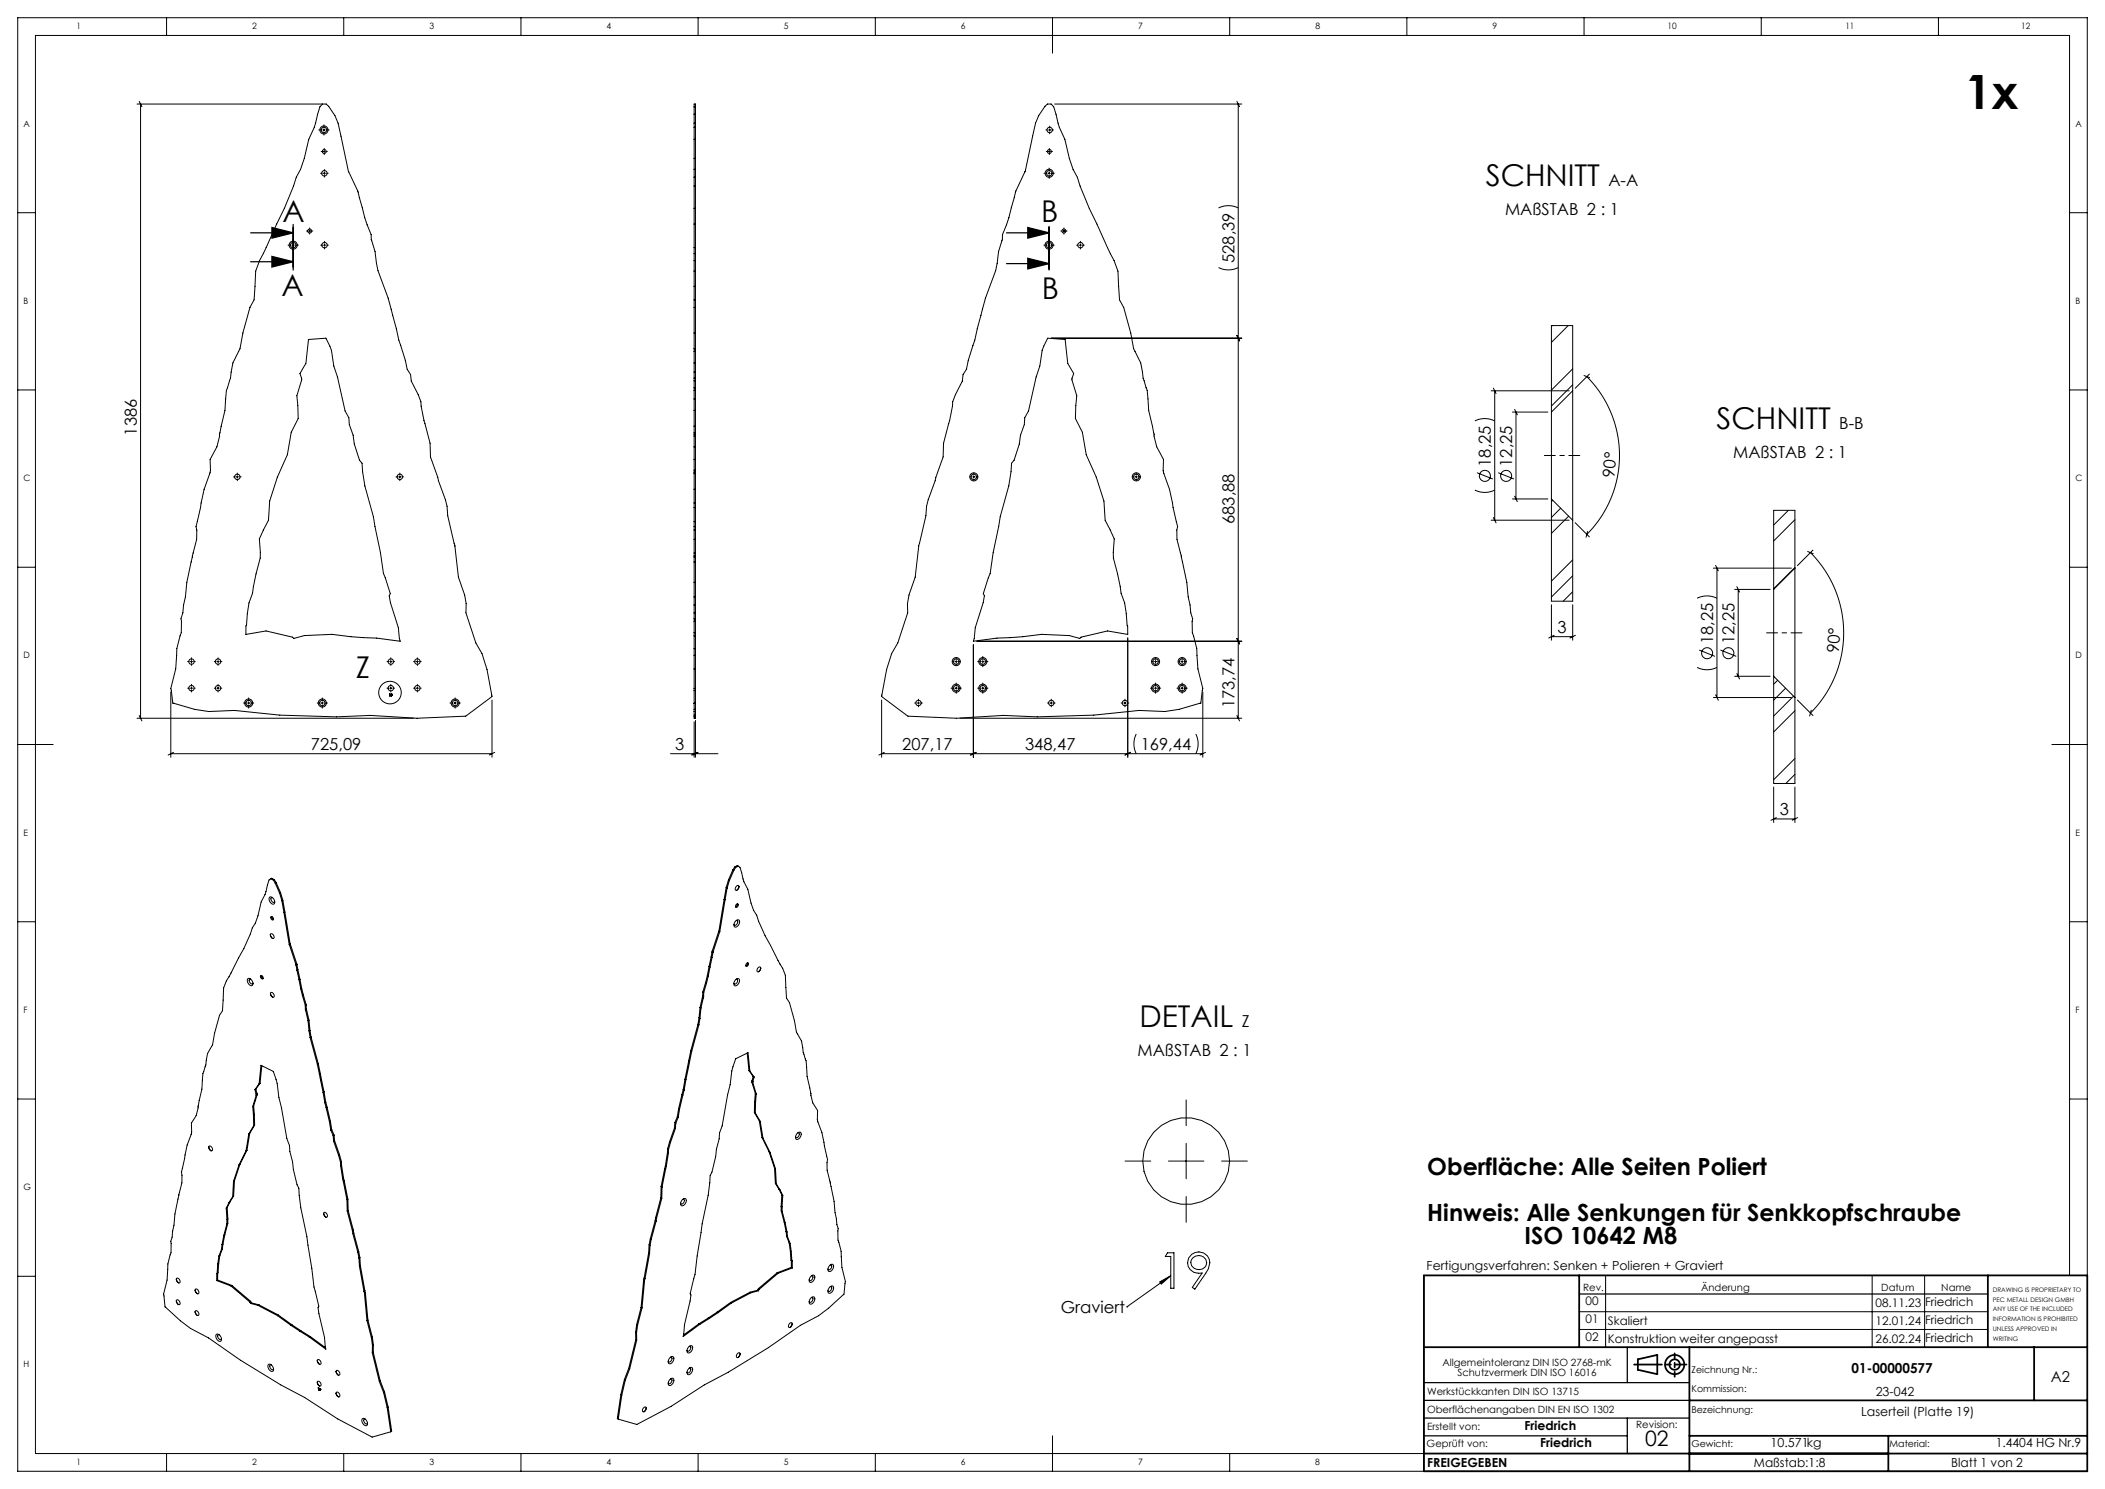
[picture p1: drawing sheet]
<svg xmlns="http://www.w3.org/2000/svg" width="594mm" height="420mm" viewBox="0 0 594 420" stroke-linecap="round" stroke-linejoin="round" font-family="sans-serif">
<g fill="none" stroke="#000" stroke-width=".28">
<path d="M47 5v5M97 5v5M147 5v5M197 5v5M247 5v5M297 5v10M347 5v5M397 5v5M447 5v5M497 5v5M547 5v5M38.7 29.3h53.3a14.2 14.2 0 0 1 4.2 9.1l2.2 10.1a31.3 31.3 0 0 1 3.8 10.1l.7 2.8 1.8 4.8 .1 1.4 1 3.3 .9 5.4a117.5 117.5 0 0 1 5.8 19.6l1.9 5.7 .5 2.6 1 1.5 .1 1.8 2 3.8 .8 2a59.8 59.8 0 0 0 2.6 11.7l.1 3.9 4.2 12 .5 1.9 .1 2.7a69.9 69.9 0 0 1 3.1 17.3l1.7 5 .4 2.5v2.6l2.8 8.5 1.7 3 1.4 4.4 1.4 7.7-7.4 5.5-13.7 .6-13.2-.8-9.6 .4-16-.5-12.7-1.3a35.7 35.7 0 0 1-17.4-2l-.6-4.2 1.4-5.5 .3-5.7 1.3-4.5-.1-4 .5-1.6 1.1-8.6 1.6-7.5a14 14 0 0 0 1-8.3l1.3-5.3a35.8 35.8 0 0 1 2.7-10v-3.6a14.2 14.2 0 0 0 2.8-7.5l1.4-6.3 .4-5.7 1.1-3.4a14.3 14.3 0 0 1 2.7-8.3l.8-4.5 2-7.2 1.2-2.1 .4-8.1 1.1-3 7-14.7 2.6-6.3 .8-2.5 1.2-2.2 1.1-3.1 1.2-5.4 1.6-3.4 1.6-5.8 .7-.8"/>
<path d="M39.3 28.6l.7 1.5M39.7 29.3v173.3M90 36.7h.8M91.1 36.7h.6M91.4 35.2v.8M91.4 36.3v.7M91.4 37.3v.8M92 36.7h.9M195.9 29.3h.4v173.3h-.4zM195.9 39.3h.4M195.9 35.9h.4M195.9 34.7h.4"/>
<path d="M195.9 32.2h.4M195.9 30.1h.4M294.9 30l.7-.7h1l.7 .8 1.6 5.8 1.6 3.4 1.3 5.4 1 3.1 1.2 2.2 .8 2.5 2.6 6.3 7 14.7 1.1 3 .4 8.1 1.2 2.1 2 7.2 .8 4.5a14.3 14.3 0 0 1 2.7 8.3l1.1 3.4 .4 5.7a30.7 30.7 0 0 1 1.5 7.2l.8 3 1.9 3.6v3.6a35.8 35.8 0 0 1 2.7 10l1.3 5.3a14 14 0 0 0 1 8.3l1.6 7.5 1.1 8.6 .5 1.6v4l1.2 4.5 .3 5.7 1.4 5.5-.5 4.2a35.7 35.7 0 0 1-17.4 2l-12.8 1.3-16 .5-9.6-.4-13.2 .8-13.7-.6-7.4-5.5 1.4-7.7 1.4-4.4 1.7-3 2.8-8.5v-2.6l.4-2.5 1.8-5a69.9 69.9 0 0 1 3-17.3l.2-2.7 .4-1.9 4.2-12 .2-3.9a59.8 59.8 0 0 0 2.5-11.7l.8-2 2-3.8 .2-1.8 .9-1.5 .5-2.6 1.9-5.7 .7-3.2a123.8 123.8 0 0 1 5.2-16.4l.8-5.4 1.1-3.3v-1.4a55.3 55.3 0 0 0 3.3-10.5l.5-1.8 2.6-5.5 2.9-13.7 .9-2.1zM295.1 36.7h.5M295.9 36.7h.6M296.2 35.6v.4M296.2 36.3v.7M296.2 37.3v.4M296.8 36.7h.5M297.6 29.3h52.8M349 28.6l.8 1.5M349.4 29.3v173.3"/>
<path d="M5 60h5M90.5 48.9h.4M90.6 42.7h.3M91.2 42.7h.6M91.2 48.9h.7M91.5 41.9v.2M91.5 42.4v.6M91.5 43.4v.2M91.5 47.8v.4M91.5 48.6v.6M91.5 49.5v.5M92.1 42.7h.3"/>
<path d="M92.2 48.9h.4M195.9 58.8h.4M195.9 52.5h.4M195.9 50h.4M195.9 47.8h.4M195.9 44.7h.4M294.6 48.9h.8M295.2 42.7h.3M295.8 48.9h.6M295.8 42.7h.6M296.1 47.4v.8M296.1 48.6v.6"/>
<path d="M296.1 49.5v.8M296.1 41.9v.2M296.1 42.4v.6M296.1 43.4v.2M296.7 48.9h.8M296.7 42.7h.3M343.9 58.7a6.2 6.2 0 0 1 5.5 0M584 60h5M81.3 69.1h.8M82.4 69.1h.6M82.7 67.7v.8M82.7 68.8v.7"/>
<path d="M82.7 69.8v.8M83.4 69.1h.8M86.5 65.2h.3M87.1 65.2h.6M87.4 64.3v.2M87.4 64.9v.6M87.4 65.8v.2M88 65.2h.3M90.5 69.1h.5M91.3 69.1h.6M91.6 68.1v.4M91.6 68.8v.7"/>
<path d="M91.6 69.8v.4M92.2 69.1h.5M195.9 76.5h.4M195.9 73.5h.4M195.9 71.5h.4M195.9 69.8h.4M195.9 63.2h.4M294.6 69.1h.8M295.7 69.1h.6M296 67.7v.8M296 68.8v.7M296 69.8v.8"/>
<path d="M296.7 69.1h.8M299.3 65.2h.3M299.9 65.2h.6M300.2 64.3v.2M300.2 64.9v.6M300.2 65.8v.2M300.8 65.2h.3M303.8 69.1h.5M304.6 69.1h.6M304.9 68.1v.4M304.9 68.8v.7M304.9 69.8v.4"/>
<path d="M305.5 69.1h.5M343.9 75.5a6.2 6.2 0 0 0 5.5 0M87 95.8l5-.4 1.5 3.4 .7 4.4 1 3.1 2.2 9.6 1 1.9 .2 2 1 3 .4 2.5 1.4 4.5 .8 .9 .1 2.4 .7 4 2.4 8.7 2 10 .8 6 1.9 5.6-.3 .7 .4 1.9 2.2 7.1 .5 3.8-6.6-.9-7.3-.4-5.3-.7-7.8 .4-3 .8-.4-.4-7.4-1.7-5.7 1v-2.5l.9-6.4 1-2.8 1-5.4 1.1-4.5-.2-5.4 2.6-5.2 .3-5.5 2.2-6.7 2.8-6.3 1.1-6.4 1.9-3.8-.3-6.5 1.3-4.5-.5-1.7 1.7-2.9zM195.9 99.1h.4M195.9 98.4h.4M195.9 93.9h.4M195.9 86.7h.4M195.9 84.6h.4M195.9 80.8h.4M295.6 95.4l5 .4 .7 6.7 1.7 2.9-.5 1.7 1.3 4.5-.3 6.5 1.9 3.8 1.1 6.4 2.8 6.3 2.2 6.7 .4 5.5 2.5 5.2-.2 5.4 1.2 4.5 .9 5.4 1.1 2.8 .8 6.4v2.5l-5.7-1-7.4 1.7-.4 .4-3-.8-7.8-.4-5.3 .7-7.3 .4-6.6 .9 .5-3.8 2.2-7.1 .4-1.9-.3-.7 1.9-5.6 .9-6 1.9-10 2.5-8.7 .6-4 .1-2.4 .8-.9 1.4-4.5 .4-2.5 1-3 .2-2 1-1.9 2.2-9.6 1-3.1 .7-4.4zM296.6 95.4h53.8M349 94.6l.8 1.6"/>
<path d="M438 91.8l-.2 .3M442.5 91.8l-4.7 4.8M5 110h5M195.9 115.8h.4M195.9 112.5h.4M195.9 110.1h.4M195.9 109.4h.4M195.9 107.4h.4M195.9 106.7h.4M195.9 105h.4M195.9 102.4h.4M416.2 118.7a6.3 6.3 0 0 1 5.6 0"/>
<path d="M420.8 110.2h22M421.4 109.5l.8 1.5M421.8 110.2v36.5M426.8 116.2h10M427.4 115.5l.8 1.5M427.8 116.2v24.5M437.8 116.2v24.5M443.8 104l-6 6M443.8 108.5l-6 6M443.8 110.2v-18.4h-6v24.4M443.8 110.2v36.5M443.8 110.2l-6 6"/>
<path d="M447 105.9l1.6 .7M447.8 106.2a31.5 31.5 0 0 1 0 44.5M448.5 105.5l-4 4M584 110h5M65.9 134.5h.4M66.7 134.5h.6M67 133.4v.5M67 134.2v.6M67 135.1v.5M67.6 134.5h.4M111.7 134.5h.5M112.5 134.5h.6"/>
<path d="M112.8 133.4v.5M112.8 134.2v.6M112.8 135.1v.5M113.5 134.5h.4M195.9 138h.4M195.9 133.6h.4M195.9 133.2h.4M195.9 129.6h.4M195.9 132.6h.4M195.9 126h.4M195.9 123h.4M195.9 122.1h.4"/>
<path d="M195.9 122.5h.4M195.9 120.2h.4M273.7 134.5h.5M274.5 134.5h.6M274.8 133.4v.5M274.8 134.2v.6M274.8 135.1v.5M275.4 134.5h.5M319.6 134.5h.4M320.3 134.5h.7M320.6 133.4v.5M320.6 134.2v.6"/>
<path d="M320.6 135.1v.5M321.3 134.5h.4M416.2 138.2a6.3 6.3 0 0 0 5.6 0M416.8 133.3l4.4 1.8M422.8 133.3l4.4 1.8M427.4 140l.8 1.5M5 160h5M195.9 158.5h.4M195.9 157.1h.4M195.9 156.8h.4M195.9 156h.4M195.9 152.1h.4"/>
<path d="M195.9 147.1h.4M195.9 148.5h.4M195.9 149.5h.4M195.9 143.2h.4M195.9 141.9h.4M420.8 146.7h22M421.4 146l.8 1.5M426.8 140.7h10M437.8 140.7v28.9h6v-22.9M437.8 140.7l6 6M438.2 141.1l-.4 .4M440.4 143.3l-2.6 2.7"/>
<path d="M442.6 145.6l-4.8 4.9M443.8 157.9l-6 6M444.5 147.4l4 4M448 149.9l-.4 1.7M484.1 159.5l.8 1.5M504.7 143.9l-4.2 4.2M506.5 146.6l-6 6M510.1 155.6l1.6 .6M510.9 155.9a32 32 0 0 1 0 45.2M511.6 155.2l-4.4 4.3M584 160h5M195.9 179.4h.4"/>
<path d="M195.9 178.5h.4M195.9 174.5h.4M195.9 175.3h.4M195.9 172.9h.4M195.9 170.7h.4M195.9 168.4h.4M195.9 164.3h.4M318.2 180v33.6M437.8 170.6v10M437.8 179.6h6M438.5 179.2l-1.5 .8M443.8 162.4l-6 6"/>
<path d="M443.8 166.9l-2.7 2.7M443.8 170.6v10M444.5 179.2l-1.5 .8M478.9 168.8a6.3 6.3 0 0 1 5.6 0M483.5 160.3h22M484.5 160.3v36.5M489.5 166.3h10M490.1 165.5l.8 1.5M490.5 166.3v24.5M500.5 166.3v24.5M506.5 160.1l-6 6M506.5 160.3v-16.4h-6v22.4"/>
<path d="M506.5 160.3v36.5M506.5 160.3l-6 6M48.2 195.2v18.4M53 186.6h.4M53 194.1h.4M53.7 186.6h.6M53.7 194.1h.6M54 185.5v.5M54 186.3v.6M54 187.2v.5M54 193v.5M54 193.8v.6"/>
<path d="M54 194.7v.5M54.7 186.6h.4M54.7 194.1h.4M60.5 186.6h.4M60.5 194.1h.4M61.2 186.6h.6M61.2 194.1h.6M61.5 185.5v.5M61.5 186.3v.6M61.5 187.2v.5M61.5 193v.5M61.5 193.8v.6"/>
<path d="M61.5 194.7v.5M62.2 186.6h.4M62.2 194.1h.4M68.7 198.3h.8M69.9 198.3h.6M70.2 196.8v.9M70.2 198v.6M70.2 198.9v.9M70.8 198.3h.8M89.5 198.3h.8M90.6 198.3h.7M91 196.8v.9"/>
<path d="M91 198v.6M91 198.9v.9M91.6 198.3h.8M109.2 186.6h.5M109.2 194.1h.5M110 195.7l.1 .7zM110 186.6h.6M110 194.1h.6M110.3 185.5v.5M110.3 186.3v.6M110.3 187.2v.5M110.3 193v.5"/>
<path d="M110.3 193.8v.6M110.3 194.7v.5M110.3 195.9l.1-.2 .3 .1-.3 .5M110.3 195.9l.3 .2M110.9 186.6h.5M110.9 194.1h.5M116.7 186.6h.5M116.7 194.1h.5M117.5 186.6h.6M117.5 194.1h.6M117.8 185.5v.5M117.8 186.3v.6"/>
<path d="M117.8 187.2v.5M117.8 193v.5M117.8 193.8v.6M117.8 194.7v.5M118.4 186.6h.5M118.4 194.1h.5M127 198.3h.8M128.1 198.3h.6M128.4 196.8v.9M128.4 198v.6M128.4 198.9v.9M129.1 198.3h.8"/>
<path d="M138.8 197.5v16.1M195.9 194.2h.4M195.9 194.8h.4M195.9 188.7h.4M195.9 198.4h.4M195.9 184.9h.4M195.9 183h.4M248.8 197.5v16.1M258.1 198.3h.5M258.9 198.3h.6M259.2 197.2v.5M259.2 198v.6"/>
<path d="M259.2 198.9v.5M259.8 198.3h.5M268.4 194.1h.8M268.8 186.6h.4M269.5 186.6h.6M269.5 194.1h.6M269.8 185.5v.5M269.8 186.3v.6M269.8 187.2v.5M269.8 192.7v.8M269.8 193.8v.6M269.8 194.7v.9"/>
<path d="M270.5 186.6h.4M270.5 194.1h.8M274.7 181.9v31.7M275.7 180.9h74.7M275.9 186.6h.8M275.9 194.1h.8M277 186.6h.6M277 194.1h.6M277.3 185.2v.8M277.3 186.3v.6M277.3 187.2v.9M277.3 192.7v.8"/>
<path d="M277.3 193.8v.6M277.3 194.7v.9M278 186.6h.8M278 194.1h.8M295.6 198.3h.4M296.3 198.3h.7M296.7 197.2v.5M296.7 198v.6M296.7 198.9v.5M297.3 198.3h.4M316.4 198.3h.4M317.1 198.3h.7"/>
<path d="M317.4 197.2v.5M317.4 198v.6M317.4 198.9v.5M318.1 198.3h.4M324.6 194.1h.9M325 186.6h.5M325.8 186.6h.6M325.8 194.1h.6M326.1 185.5v.5M326.1 186.3v.6M326.1 187.2v.5M326.1 192.7v.8"/>
<path d="M326.1 193.8v.6M326.1 194.7v.9M326.7 186.6h.5M326.7 194.1h.8M332.1 194.1h.9M332.5 186.6h.5M333.3 186.6h.6M333.3 194.1h.6M333.6 185.5v.5M333.6 186.3v.6M333.6 187.2v.5M333.6 192.7v.8"/>
<path d="M333.6 193.8v.6M333.6 194.7v.9M334.2 186.6h.5M334.2 194.1h.8M339.4 195.2v18.4M349 180.1l.8 1.5M478.9 188.3a6.3 6.3 0 0 0 5.6 0M479.5 183.4l4.4 1.7M483.5 196.8h22M484.1 196l.8 1.5M485.5 183.4l4.4 1.7M489.5 190.8h10"/>
<path d="M490.1 190l.8 1.5M500.5 190.8v30.2h6v-24.2M500.5 190.8l6 6M501.6 191.9l-1.1 1.1M503.9 194.1l-3.4 3.4M506.1 196.4l-5.6 5.6M507.2 197.5l4.4 4.3M5 210h10M38.7 202.6h78M39.3 201.8l.7 1.6M48.2 212.6h90.6M49 212.2l-1.6 .8"/>
<path d="M139.6 212.2l-1.5 .8M189.2 212.6h13.4M195.9 200.1h.4M195.9 200.7h.4M195.9 201.7h.4M195.9 202.2h.4M195.9 203.6v10M196.3 203.2v10.4M196.6 212.2l-1.5 .8M197 212.2l-1.5 .8M249.5 212.2l-1.5 .8M270.9 202.6h79.5"/>
<path d="M275.4 212.2l-1.5 .8M319 212.2l-1.5 .8M320.6 207a6.2 6.2 0 0 0 0 5.6M337.4 207a6.2 6.2 0 0 1 0 5.6M339.4 212.6h-90.6M340.2 212.2l-1.5 .8M349 201.8l.8 1.6M506.5 213.9l-6 6M506.5 218.4l-2.6 2.6M506.5 200.5l-6 6M511.1 200.3l-.4 1.7M579 210h10"/>
<path d="M500.5 222v10M500.5 231h6M501.3 230.6l-1.6 .8M506.5 222v10M507.3 230.6l-1.6 .8M5 260h5M76.1 253.1a1.19 1.19 0 0 1 1.2 .6 1.19 1.19 0 0 1-.1 1.3 1.45 1.45 0 0 1-1.1-1.9zM76.4 247.9l-.5 .3-1.1 4.1-1.1 2.1-.9 3.9-.7 2.1-.9 1.3-.5 1.7-1.9 4.1-3.6 6.9a11.1 11.1 0 0 0-2.2 7.7l-.2 3-.8 1.3-1.5 5-.5 3.3a8.1 8.1 0 0 0-1.9 5.7l-.8 2.4a30.1 30.1 0 0 1-1.4 9.3l-.5 2.6-1.4 2.1a9.1 9.1 0 0 1-1.2 6.2l-1.6 7.6a12 12 0 0 1-.7 6.6l-1.1 5.2-.3 3.2-.5 3.4-.4 1.1 .1 3.3-.9 3.1-.3 4.6-.9 3.9 .4 3.6a40.5 40.5 0 0 0 12.3 8.8l9 6.3 11.3 6.9 6.8 3.6 9.3 6 9.7 5.2 5.3-1.5M76.4 247.9l.8 .4M76.4 247.9l.3-.2 .7 .4M76.4 258.6a.5 .5 0 0 1 .7 .2 .5 .5 0 0 1-.3 .7l-.4-.4zM76.7 258.5l.1 .6 .4 .3"/>
<path d="M76.9 253.2a.72 .72 0 0 0-.4 .9 .72 .72 0 0 0 .8 .5l.2-.3M77.2 248.3l.5 .8M77.4 248.1l-.2 .2M77.4 248.1l.5 .9M77.7 249.1l1.2 2.9M77.9 249l-.2 .1M77.9 249l1.3 2.8M78.9 252l.6 2.1M79.2 251.8l-.3 .2M79.2 251.8l.6 2.1M79.5 254.1l.6 3.3M79.8 253.9l-.3 .2"/>
<path d="M79.8 253.9l.6 3.3M80.1 257.4l1.5 9M80.4 257.2l-.3 .2M80.4 257.2l1.5 9.1M204.3 253.7l.3 .1M204.3 253.7l-1.4 9M204.6 253.8l-1.5 9M204.9 250.4l.3 .1M204.9 250.4l-.6 3.3M205.2 250.5l-.6 3.3M205.6 248.2l.2 .2M205.6 248.2l-.7 2.2"/>
<path d="M205.8 248.4l-.6 2.1M206.8 245.4l.3 .1M206.8 245.4l-1.2 2.8M207.1 245.5l-1.3 2.9M207.3 244.6l.3 .1M207.3 244.6l-.5 .8M207.6 244.7l-.5 .8M207.6 259.8a.66 .66 0 0 1 1-.2 .66 .66 0 0 1 0 1 .89 .89 0 0 1-1.4 .7v-.7zM207.8 259.6a.72 .72 0 0 1 .3 .9 .72 .72 0 0 1-.8 .5l-.2-.2M207.8 255.1a.36 .36 0 0 1 .6 0 .36 .36 0 0 1-.2 .5 .38 .38 0 0 1-.6 .3 .38 .38 0 0 1 .1-.7zM207.8 250a.46 .46 0 0 1 .7-.1 .46 .46 0 0 1-.1 .7 .51 .51 0 0 1-.7 .5 .51 .51 0 0 1-.1-.8zM208.1 254.9l-.2 .6-.3 .3"/>
<path d="M208.3 244.3l-.7 .4M208.3 244.3l.5 .4 1.1 4 1.1 2.2 .9 3.8 .8 2.1 .8 1.4 .6 1.7 1.8 4 3.6 7a11.1 11.1 0 0 1 2.3 7.6l.1 3 .9 1.3 1.4 5.1 .6 3.3a8.1 8.1 0 0 1 1.8 5.7l.9 2.3a30.1 30.1 0 0 0 1.4 9.3l.5 2.6 1.3 2.1a9.1 9.1 0 0 0 1.2 6.2l1.6 7.7a12 12 0 0 0 .8 6.6l1.1 5.2 .2 3.1 .6 3.4 .3 1.2v3.2l.9 3.2 .2 4.5 1 3.9-.4 3.7a40.5 40.5 0 0 1-12.3 8.7l-9.1 6.3-11.3 7-6.8 3.5-9.3 6.1-9.7 5.1-5.2-1.5M208.3 244.3l-.3-.1-.7 .4M208.5 250l-.6 1.1M584 260h5M69.9 276.1a1.19 1.19 0 0 1 1.3 .6 1.19 1.19 0 0 1-.2 1.3 1.45 1.45 0 0 1-1.1-1.9zM70.7 276.2a.72 .72 0 0 0-.4 .8 .72 .72 0 0 0 .9 .5l.2-.2M73.5 275.2a.5 .5 0 0 1 .7 .3 .5 .5 0 0 1-.3 .6l-.4-.4zM73.8 275.1l.1 .6 .4 .3M76.3 263.6l.6 1.1M76.4 263.4a.77 .77 0 0 1 .8 .4 .77 .77 0 0 1-.2 .9l-.4-.2a.86 .86 0 0 1-.2-1.1zM76.4 280a.77 .77 0 0 1 .8 .4 .77 .77 0 0 1-.2 .9l-.3-.2a.86 .86 0 0 1-.3-1.1z"/>
<path d="M81.6 266.4l.1 .1M81.7 266.5l1.8 5.5M81.9 266.3l-.3 .1M81.9 266.3v.1M81.9 266.4l-.2 .1M81.9 266.4l1.8 5.4M83.5 272v.2M83.5 272.2l.3 1.5M83.7 271.8l-.2 .2M83.7 271.8l.1 .3M83.8 273.7l.6 2.6M83.8 272.1l-.3 .1"/>
<path d="M83.8 272.1l.3 1.4M84.1 273.5l-.3 .2M84.1 273.5l.5 2.7M84.4 276.3l.5 2.6M84.6 276.2l-.2 .1M84.6 276.2l.5 2.6M84.9 278.9l.4 1.9M85.1 278.8l-.2 .1M85.1 278.8l.5 1.9M198.3 279.9l.3 .1M198.3 279.9v1.1M199.1 277.1l.3 .2"/>
<path d="M199.1 277.1l-.8 2.8M199.4 277.3l-.8 2.7M199.6 275.2l.3 .1M199.6 275.2l-.5 1.9M199.9 275.3l-.5 2M200.1 272.6l.2 .2M200.1 272.6l-.5 2.6M200.3 272.8l-.4 2.5M200.7 269.9l.2 .2M200.7 269.9l-.6 2.7M200.9 268.5l.3 .2M200.9 268.5l-.2 1.4"/>
<path d="M200.9 270.1l-.6 2.7M201 268.2l.3 .2M201 268.2l-.1 .3M201.2 268.7l-.3 1.4M201.3 268.4l-.1 .3M202.8 262.8l.2 .2M202.8 262.8l-1.8 5.4M202.9 262.7l.2 .1M202.9 262.7l-.1 .1M203 263l-1.7 5.4M203.1 262.8l-.1 .2M207.6 276.4a.66 .66 0 0 1 1-.3 .66 .66 0 0 1-.1 1.1 .89 .89 0 0 1-1.4 .6v-.7z"/>
<path d="M207.7 276.2a.72 .72 0 0 1 .4 .9 .72 .72 0 0 1-.8 .5l-.2-.3M210.7 271.8a.36 .36 0 0 1 .6-.1 .36 .36 0 0 1-.2 .6 .38 .38 0 0 1-.6 .2 .38 .38 0 0 1 .1-.6zM211 271.6l-.2 .5-.3 .3M213.9 273a.46 .46 0 0 1 .8-.1 .46 .46 0 0 1-.2 .7 .51 .51 0 0 1-.7 .5 .51 .51 0 0 1-.1-.8zM214.7 273l-.7 1.1M76.3 280.2l.7 1.1M85.3 280.8l.8 2.8M85.6 280.7l-.3 .1M85.6 280.7l.8 2.7M86.1 283.6l.1 1.1M86.2 284.7l.1 .3M86.3 285l.6 2.9"/>
<path d="M86.4 283.4l-.3 .2M86.4 283.4v1.2M86.4 284.6l-.2 .1M86.4 284.6l.1 .3M86.5 284.9l-.2 .1M86.5 284.9l.7 2.8M86.9 287.9l.3 2.9M87.2 287.7l-.3 .2M87.2 287.7l.3 2.9M87.2 290.8l.3 1.8M87.5 290.6l-.3 .2M87.5 290.6l.3 1.9"/>
<path d="M87.5 292.6l2 7.5M87.8 292.5l-.3 .1M87.8 292.5l2 7.5M89.8 300l-.3 .1M89.8 300l.6 2.9M194.3 299.3l.3 .2M194.3 299.3l-.3 1.6M194.6 299.5l-.3 1.6M194.9 296.4l.3 .2M194.9 296.4l-.6 2.9M195.2 296.6l-.6 2.9M197 288.9l.2 .2"/>
<path d="M197 288.9l-2.1 7.5M197.2 289.1l-2 7.5M197.3 287.1l.2 .1M197.3 287.1l-.3 1.8M197.5 287.2l-.3 1.9M197.5 284.2l.3 .1M197.5 284.2l-.2 2.9M197.8 284.3l-.3 2.9M198.2 281.3l.3 .2M198.2 281.3l-.7 2.9M198.3 281l.3 .2M198.3 281l-.1 .3"/>
<path d="M198.5 281.5l-.7 2.8M198.6 281.2l-.1 .3M198.6 280v1.2M210.8 297l.5 5M5 310h5M70.2 319.9l-.8 4.7M70.5 319.7l-.3 .2M70.5 319.7l-.8 4.8M71.3 312.1l.2 2.4M71.5 314.5l.1 3M71.6 312l-.3 .1M71.6 312l.2 2.3"/>
<path d="M71.6 317.5l-1.4 2.4M71.8 314.3l-.3 .2M71.8 314.3l.1 3.1M71.9 317.4l-.3 .1M71.9 317.4l-1.4 2.3M71.9 307.4l.4 1.2M72.2 307.2l-.3 .2M72.2 307.2l.3 1.3M72.3 308.6v.4M72.3 309l-1 3.1M72.5 308.5l-.2 .1M72.5 308.5l.1 .3"/>
<path d="M72.6 308.8l-.3 .2M72.6 308.8l-1 3.2M73.1 305.7l.5-5.2 3.5 1.7 1.1 3.4 .5 3.9 .7 3 1.5 8.7 .8 2 .1 1.6 .7 2.9 .3 2.2 1 4.3 .5 1 .6 5.5a243.7 243.7 0 0 1 3.7 22.3l1.4 5.5-.3 .3 .3 1.8 1.6 6.6 .3 3.4-4.6-3.5M73.1 305.7l-1.2 1.7M73.4 305.5l-.3 .2M73.4 305.5l-1.2 1.7M73.9 300.6l-.5 4.9M89.5 300.1l.6 2.9M90.1 303l.3 1.6M90.4 302.9l-.3 .1M90.4 302.9l.3 1.6M90.4 304.6l.8 3.5"/>
<path d="M90.7 304.5l.7 3.5M90.7 304.5l-.3 .1M91.2 308.1l.5 2.9M91.4 308l-.2 .1M91.4 308l.5 2.9M91.7 311l.3 1.5M91.9 310.9l-.2 .1M91.9 310.9l.4 1.4M92 312.5l1 3.9M92.3 312.3l-.3 .2M92.3 312.3l.9 4M93 316.4l.3 2.3"/>
<path d="M93.2 316.3l-.2 .1M93.2 316.3l.4 2.3M93.3 318.7l.7 1.6M93.6 318.6l-.3 .1M93.6 318.6l.7 1.6M190.3 318.2l.3 .1M190.3 318.2l-1.4 3.9M190.4 316.6l.3 .2M190.4 316.6l-.1 1.6M190.6 318.3l-1.4 4M190.7 316.8l-.1 1.5M191.1 315l.3 .2"/>
<path d="M191.1 315l-.7 1.6M191.4 315.2l-.7 1.6M191.5 312.7l.3 .2M191.5 312.7l-.4 2.3M191.8 312.9l-.4 2.3M192.4 308.7l.3 .2M192.4 308.7l-.9 4M192.7 308.9l-.9 4M192.8 307.3l.3 .2M192.8 307.3l-.4 1.4M193.1 307.5l-.4 1.4M193.3 304.4l.3 .2"/>
<path d="M193.3 304.4l-.5 2.9M193.6 304.6l-.5 2.9M194 300.9l.3 .2M194 300.9l-.7 3.5M194.3 301.1l-.7 3.5M211.3 302l.3 .1M211.3 302l1.2 1.6M211.6 302.1l-.5-5.2-3.5 1.7-1.1 3.5-.5 3.9-.7 2.9-1.5 8.7-.8 2-.1 1.6-.7 2.9-.3 2.2-1 4.3-.5 1-.6 5.5a243.4 243.4 0 0 0-3.7 22.3l-1.3 5.5 .2 .4-.3 1.7-1.5 6.7-.4 3.3 4.7-3.4M211.6 302.1l1.2 1.7M212.2 305.3l.2 .1M212.2 305.3l.9 3.1M212.2 304.9l.3 .1"/>
<path d="M212.2 304.9v.4M212.4 305.4l1 3.1M212.5 305l-.1 .4M212.5 303.6l.3 .2M212.5 303.6l-.3 1.3M212.8 303.8l-.3 1.2M212.9 313.8l.2 .2M212.9 313.8l1.4 2.3M212.9 310.8l.3 .1M212.9 310.8v3M213.1 314l1.4 2.3M213.1 308.4l.3 .1"/>
<path d="M213.1 308.4l-.2 2.4M213.2 310.9l-.1 3.1M213.4 308.5l-.2 2.4M214.3 316.1l.2 .2M214.3 316.1l.7 4.8M214.5 316.3l.8 4.7M225 319.7a.66 .66 0 0 1 1-.2 .66 .66 0 0 1 0 1 .89 .89 0 0 1-1.5 .7v-.8zM225.1 319.5a.72 .72 0 0 1 .4 .9 .72 .72 0 0 1-.8 .5l-.2-.2M334.7 310.3v7.2M584 310h5M58.9 323.5l.7 1.1M59 323.3a.77 .77 0 0 1 .8 .4 .77 .77 0 0 1-.2 .9l-.4-.2a.86 .86 0 0 1-.2-1.1z"/>
<path d="M64.6 339.2l-.8 1.6M64.9 339l-.3 .2M64.9 339l-.8 1.6M65.7 337.5l-1.1 1.7M65.9 333.2l-.2 4.3M65.9 337.4l-.2 .1M65.9 337.4l-1 1.6M66.2 333.1l-.3 .1M66.2 333.1l-.3 4.3M67.4 328.6l-1.5 4.6M67.7 328.5l-.3 .1M67.7 328.5l-1.5 4.6"/>
<path d="M69.4 324.6l-2 4M69.7 324.5l-.3 .1M69.7 324.5l-2 4M94 320.3l.1 1.6M94.1 321.9l1.4 3.9M94.3 320.2l-.3 .1M94.3 320.2l.1 1.5M94.4 321.7l-.3 .2M94.4 321.7l1.4 4M95.5 325.8l.6 2M95.8 325.7l-.3 .1M95.8 325.7l.5 1.9"/>
<path d="M96.1 327.8v1M96.1 328.8l.6 3.7M96.3 327.6l-.2 .2M96.3 327.6l.1 1.1M96.4 328.7l-.3 .1M96.4 328.7l.6 3.6M96.7 332.5l.2 .8M96.9 333.3l1 5.1M97 332.3l-.3 .2M97 332.3l.1 .8M97.1 333.1l-.2 .2M97.1 333.1l1.1 5.1"/>
<path d="M97.9 338.4l.1 3.2M98.2 338.2l-.3 .2M98.2 338.2v3.2M186.5 337.9l.2 .1M186.5 337.9l-1.5 5.5M186.6 334.7l.2 .1M186.6 334.7l-.1 3.2M186.7 338l-1.4 5.6M186.8 334.8l-.1 3.2M187.6 329.6l.2 .1M187.6 329.6l-1 5.1M187.8 328.8l.2 .1"/>
<path d="M187.8 328.8l-.2 .8M187.8 329.7l-1 5.1M188 328.9l-.2 .8M188.3 325.1l.3 .1M188.3 325.1l-.5 3.7M188.4 324.1l.3 .1M188.4 324.1l-.1 1M188.6 325.2l-.6 3.7M188.7 324.2l-.1 1M188.9 322.1l.3 .2M188.9 322.1l-.5 2M189.2 322.3l-.5 1.9"/>
<path d="M192.5 338.4a.66 .66 0 0 1 1.1-.2 .66 .66 0 0 1-.1 1 .89 .89 0 0 1-1.4 .7v-.7zM192.7 338.3a.72 .72 0 0 1 .4 .8 .72 .72 0 0 1-.8 .5l-.2-.2M215 320.9l.3 .1M215 320.9l2 4M215.3 321l2 4M217 324.9l.3 .1M217 324.9l1.6 4.6M217.3 325l1.5 4.7M218.6 329.5l.2 .2M218.6 329.5l.2 4.3M218.8 333.8l.3 .2M218.8 333.8l1 1.7"/>
<path d="M218.8 329.7l.3 4.3M219.1 334l1 1.6M219.8 335.5l.3 .1M219.8 335.5l.8 1.6M220.1 335.6l.8 1.6M220.6 337.1l.3 .1M220.6 337.1l-.2 3.2M220.9 337.2l-.2 3.2M317.5 327.5h7.2M329.7 327.5h10M334.7 322.5v10M334.7 337.5v7.3"/>
<path d="M344.7 327.5h7.3M5 360h5M61.3 359.2l-.2 2M61.4 359.1v2M61.4 356.6l-.1 2.6M61.7 356.4l-.3 .2M61.7 356.4l-.2 2.6-.2 .2M61.8 354.3l-.4 2.3M62 354.2l-.2 .1M62 354.2l-.3 2.2M62.5 352.5l-.7 1.8M62.6 351.1l-.1 1.4"/>
<path d="M62.7 352.3l-.2 .2M62.7 352.3l-.7 1.9M62.9 350.9l-.3 .2M62.9 350.9l-.2 1.4M63.2 348.4l-.6 2.7M63.4 348.3l-.2 .1M63.4 348.3l-.5 2.6M63.8 340.8l.2 3.2M64 345.3l-.8 3.1M64 344v1.3M64.1 340.6l-.3 .2M64.1 340.6l.2 3.2"/>
<path d="M64.3 345.1l-.3 .2M64.3 345.1l-.9 3.2M64.3 343.8l-.3 .2M64.3 343.8v1.3M91.3 342.2l.7 1.1M91.5 342a.77 .77 0 0 1 .8 .5 .77 .77 0 0 1-.2 .8l-.4-.2a.86 .86 0 0 1-.2-1.1zM98 341.6l1.4 5.5M98.2 341.4l-.2 .2M98.2 341.4l1.5 5.6M99.4 347.1l.2 .9M99.6 348l1.4 5.2M99.7 347l-.3 .1"/>
<path d="M99.7 347l.1 .8M99.8 347.8l-.2 .2M99.8 347.8l1.4 5.2M101 353.2l.3 1.7M101.2 353l-.2 .2M101.2 353l.4 1.7M101.3 354.9l.1 2.2M101.4 357.1l1.3 7.1M101.6 354.7l-.3 .2M101.6 354.7l.1 2.3M101.7 357l-.3 .1M101.7 357l1.3 7.1"/>
<path d="M183 353.4l.3 .2M183 353.4l-1.2 7.1M183.2 351.1l.2 .2M183.2 351.1l-.2 2.3M183.3 353.6l-1.3 7.1M183.4 351.3l-.1 2.3M183.5 349.4l.3 .2M183.5 349.4l-.3 1.7M183.8 349.6l-.4 1.7M184.9 344.3l.3 .1M184.9 344.3l-1.4 5.1M185 343.4l.3 .2"/>
<path d="M185 343.4l-.1 .9M185.2 344.4l-1.4 5.2M185.3 343.6l-.1 .8M219.3 359l.3 .2M219.3 359l-5.3 4.5M219.6 359.2l-5.3 4.5M220.4 340.3l.3 .1M220.4 340.3l.1 1.3M220.5 341.6l.2 .1M220.5 341.6l.8 3.1M220.7 340.4v1.3M220.7 341.7l.8 3.2"/>
<path d="M221.3 344.7l.2 .2M221.3 344.7l.5 2.6M221.5 344.9l.6 2.6M221.8 347.3l.3 .2M221.8 347.3l.2 1.5M222 348.8l.2 .1M222 348.8l.7 1.8M222.1 347.5l.1 1.4M222.2 348.9l.8 1.9M222.7 350.6l.3 .2M222.7 350.6l.3 2.3M223 350.8l.3 2.2"/>
<path d="M223 352.9l.3 .1M223 352.9l.2 2.6 .3 .1M223.3 353l.2 2.6M223.3 355.5v2M223.3 357.5l.3 .1M223.3 357.5l-4 1.5M223.5 355.6l.1 2M223.6 357.6l-4 1.6M229 359.9a.72 .72 0 0 1 .4 .8 .72 .72 0 0 1-.8 .5l-.3-.2M234.1 357a.66 .66 0 0 1 1-.3 .66 .66 0 0 1 0 1.1 .89 .89 0 0 1-1.4 .6v-.7zM234.3 356.8a.72 .72 0 0 1 .4 .9 .72 .72 0 0 1-.8 .5l-.3-.3M329.4 353.4h1.9v10h-.9v-9h-1.6z"/>
<path d="M330.4 359.8l-12.4 8.8M336.3 353.8a3.2 3.2 0 0 1 4.1 .1 3.2 3.2 0 0 1 .6 4l-3.8 5.7-.7-.5 2.7-4a3.1 3.1 0 0 1-3.7-1.4 3.1 3.1 0 0 1 .8-3.9zM336.6 354.8a2.16 2.16 0 0 1 2.9-.3 2.16 2.16 0 0 1 .5 3 2.25 2.25 0 0 1-2.7 .4 2.25 2.25 0 0 1-1.1-2.5zM401.8 359.7v55.3M453.1 359.7v20.3M528.3 359.7v20.3M543.1 359.7v20.3M584 359.7v-349.7h-574v400h391.8M589 359.7v-354.7h-584v410h584M49.8 360.8l.6 1.1M49.8 366.9l.6 1.1M49.9 360.6a.77 .77 0 0 1 .8 .4 .77 .77 0 0 1-.2 .9l-.4-.2a.86 .86 0 0 1-.2-1.1z"/>
<path d="M49.9 366.7a.77 .77 0 0 1 .8 .4 .77 .77 0 0 1-.2 .9l-.4-.2a.86 .86 0 0 1-.2-1.1zM55.1 363.8l.6 1.1M55.1 369.9l.6 1.2M55.2 363.6a.77 .77 0 0 1 .8 .5 .77 .77 0 0 1-.2 .9l-.4-.3a.86 .86 0 0 1-.2-1.1zM55.2 369.7a.77 .77 0 0 1 .8 .5 .77 .77 0 0 1-.2 .9l-.4-.2a.86 .86 0 0 1-.2-1.2zM61 376.4a1.19 1.19 0 0 1 1.3 .6 1.19 1.19 0 0 1-.2 1.4 1.44 1.44 0 0 1-1.1-2zM61.1 361.2l4.1 1.5M61.4 361.1l-.3 .1M61.4 361.1l4 1.5M61.8 376.5a.72 .72 0 0 0-.3 .9 .72 .72 0 0 0 .8 .5l.2-.3M65.2 362.7l5.3 4.5M65.4 362.6l-.2 .1"/>
<path d="M65.4 362.6l5.3 4.5M70.5 367.2l.2 .5M70.7 367.7l2.1 .5M70.7 367.1l-.2 .1M70.7 367.1l.3 .4M71 367.5l-.3 .2M71 367.5l2.1 .6M72.8 368.2l5.5 2.9M73.1 368.1l-.3 .1M73.1 368.1l5.5 2.9M78.3 371.1l3.8 2.7M78.6 371l-.3 .1"/>
<path d="M78.6 371l3.8 2.7M82.1 373.8l2.5 1.7M82.4 373.7l-.3 .1M82.4 373.7l2.5 1.6M84.6 375.5l2.7 1.6M84.9 375.3l-.3 .2M84.9 375.3l2.6 1.7M87.5 377l-.2 .1M87.5 377l4.3 3.1M102.7 364.2l.2 .6M102.8 365l.8 7.5M102.9 364.8l-.1 .2"/>
<path d="M103 364.1l-.3 .1M103 364.1l.1 .6M103.1 364.8l-.3 .2M103.1 364.8l.7 7.5M103.1 364.7l-.2 .1M103.1 364.7v.1M103.6 372.5l1.2 4.8M103.8 372.3l-.2 .2M103.8 372.3l1.3 4.9M104.8 377.3l.3 2.2M105.1 377.2l-.3 .1M105.1 377.2l.3 2.2"/>
<path d="M105.1 379.5v2.1M105.4 379.4l-.3 .1M105.4 379.4l-.1 2M179.4 375.8l.2 .2M179.4 375.8v2.1M179.4 377.9l.3 .1M179.4 377.9l-2 8.1M179.6 376l.1 2M179.7 373.6l.2 .2M179.7 373.6l-.3 2.2M179.7 378l-2 8.1M179.9 373.8l-.3 2.2"/>
<path d="M180.9 368.8l.3 .1M180.9 368.8l-1.2 4.8M181.2 368.9l-1.3 4.9M181.6 361.1l.3 .2M181.6 361.1v.1M181.6 361.2l.3 .2M181.6 361.2l-.7 7.6M181.8 360.5l.2 .2M181.8 360.5l-.2 .6M181.9 361.3v.1M181.9 361.4l-.7 7.5M182 360.7l-.1 .6"/>
<path d="M194.3 379.9a.66 .66 0 0 1 1.1-.2 .66 .66 0 0 1-.1 1 .89 .89 0 0 1-1.4 .7v-.7zM194.5 379.8a.72 .72 0 0 1 .4 .8 .72 .72 0 0 1-.8 .5l-.2-.2M197.2 373.4l.3 .2M197.2 373.4l-4.3 3.2M199.8 371.8l.3 .1M199.8 371.8l-2.6 1.6M200.1 371.9l-2.6 1.7M202.4 370.1l.2 .2M202.4 370.1l-2.6 1.7M202.6 370.3l-2.5 1.6M206.1 367.4l.3 .2M206.1 367.4l-3.7 2.7"/>
<path d="M206.4 367.6l-3.8 2.7M211.6 364.5l.3 .1M211.6 364.5l-5.5 2.9M211.9 364.6l-5.5 3M213.7 363.9l.3 .2M213.7 363.9l-2.1 .6M214 363.5l.3 .2M214 363.5l-.3 .4M214 364.1l-2.1 .5M214.3 363.7l-.3 .4M222.8 373.3a.46 .46 0 0 1 .8-.1 .46 .46 0 0 1-.2 .7 .51 .51 0 0 1-.7 .6 .51 .51 0 0 1-.1-.9zM223.6 373.3l-.7 1.1"/>
<path d="M228.8 360a.66 .66 0 0 1 1-.2 .66 .66 0 0 1 0 1 .89 .89 0 0 1-1.4 .7v-.7zM228.8 366.1a.66 .66 0 0 1 1-.2 .66 .66 0 0 1 0 1.1 .89 .89 0 0 1-1.4 .6v-.7zM229 366a.72 .72 0 0 1 .4 .9 .72 .72 0 0 1-.8 .5l-.3-.3M234.1 363.1a.66 .66 0 0 1 1-.2 .66 .66 0 0 1 0 1 .89 .89 0 0 1-1.4 .6v-.7zM234.3 362.9a.72 .72 0 0 1 .4 .9 .72 .72 0 0 1-.8 .5l-.3-.3M318 368.6h.1M327.3 361.6l3.1-1.8-2.7 2.4zM445.6 375h115.3M445.6 370h115.3M75.7 384.9a1.19 1.19 0 0 1 1.3 .6 1.19 1.19 0 0 1-.2 1.3 1.45 1.45 0 0 1-1.1-1.9zM76.5 385a.72 .72 0 0 0-.3 .9 .72 .72 0 0 0 .8 .5l.2-.3M89.5 383.7l.7 1.1"/>
<path d="M89.5 389.8l.7 1.2M89.7 383.5a.77 .77 0 0 1 .8 .5 .77 .77 0 0 1-.2 .9l-.4-.3a.86 .86 0 0 1-.2-1.1zM89.7 389.6a.77 .77 0 0 1 .8 .5 .77 .77 0 0 1-.2 .9l-.4-.2a.86 .86 0 0 1-.2-1.2zM89.8 391.5h.1M89.8 391.5l.1 .5M89.9 391.5h.1M89.9 392h.1M89.9 391.5v.5M90.1 391.8l.2-.1v.3M90.1 391.8l.1 .2M90.1 391.8h.1M90.1 391.7v.1"/>
<path d="M90.1 392.1l.1 .1M90.2 392h.1M90.2 391.7l.1 .2M90.2 391.7h-.1M90.2 391.7v.2M90.2 391.7h.1M90.3 392h.1M90.3 392l-.1 .2M90.3 391.9h.1M90.3 391.9h-.1M94.8 386.8l.7 1.1M94.8 392.9l.7 1.1"/>
<path d="M95 386.6a.77 .77 0 0 1 .8 .4 .77 .77 0 0 1-.2 .9l-.4-.2a.86 .86 0 0 1-.2-1.1zM95 392.7a.77 .77 0 0 1 .8 .4 .77 .77 0 0 1-.2 .9l-.4-.2a.86 .86 0 0 1-.2-1.1zM105.1 381.6l1.9 8.1M105.3 381.4l-.2 .2M105.3 381.4l2 8.1M107 389.7l1.3 3.1M107.3 389.5l-.3 .2M107.3 389.5l1.2 3.2M108.3 392.8l1 4.3M108.5 392.7l-.2 .1M108.5 392.7l1 4.2M109.3 397.1l.9 6.4"/>
<path d="M109.5 396.9l-.2 .2M109.5 396.9l1 6.4M174.3 399.8l.2 .1M174.3 399.8l-.1 .3 .3 .2M174.5 399.9v.4M175.2 393.3l.3 .2M175.2 393.3l-.9 6.5M175.5 393.5l-1 6.4M176.2 389.1l.3 .2M176.2 389.1l-1 4.2M176.5 389.3l-1 4.2M177.4 386l.3 .1"/>
<path d="M177.4 386l-1.2 3.1M177.7 386.1l-1.2 3.2M181.6 397.1a.46 .46 0 0 1 .8-.1 .46 .46 0 0 1-.2 .7 .51 .51 0 0 1-.7 .5 .51 .51 0 0 1-.1-.8zM182.3 397.1l-.6 1.1M189 383a.66 .66 0 0 1 1.1-.2 .66 .66 0 0 1-.1 1 .89 .89 0 0 1-1.4 .6v-.7zM189 389.1a.66 .66 0 0 1 1.1-.2 .66 .66 0 0 1-.1 1 .89 .89 0 0 1-1.4 .7v-.7zM189.2 382.8a.72 .72 0 0 1 .4 .9 .72 .72 0 0 1-.8 .5l-.2-.3M189.2 389a.72 .72 0 0 1 .4 .8 .72 .72 0 0 1-.8 .5l-.2-.2M194.3 386a.66 .66 0 0 1 1.1-.2 .66 .66 0 0 1-.1 1.1 .89 .89 0 0 1-1.4 .6v-.7zM194.5 385.9a.72 .72 0 0 1 .4 .9 .72 .72 0 0 1-.8 .5l-.2-.3M208.1 381.8a.46 .46 0 0 1 .8-.1 .46 .46 0 0 1-.2 .7 .51 .51 0 0 1-.7 .5 .51 .51 0 0 1-.1-.8zM208.9 381.8l-.7 1.1"/>
<path d="M47 410v5M97 410v5M102.2 400.2a1.19 1.19 0 0 1 1.3 .6 1.19 1.19 0 0 1-.2 1.3 1.45 1.45 0 0 1-1.1-1.9zM103 400.3a.72 .72 0 0 0-.3 .9 .72 .72 0 0 0 .8 .5l.2-.3M110.2 403.5l.1 .4M110.5 403.3l-.3 .2M110.5 403.3v.4l-.2 .2M147 410v5M197 410v5M247 410v5M297 405v10M347 410v5"/>
<circle cx="91.4" cy="36.7" r=".77"/>
<circle cx="91.4" cy="36.7" r="1.14"/>
<circle cx="296.2" cy="36.7" r=".77"/>
<circle cx="91.5" cy="42.7" r=".56"/>
<circle cx="91.5" cy="48.9" r=".77"/>
<circle cx="296.1" cy="48.9" r="1.14"/>
<circle cx="296.1" cy="48.9" r=".77"/>
<circle cx="296.1" cy="42.7" r=".56"/>
<circle cx="82.7" cy="69.1" r=".77"/>
<circle cx="82.7" cy="69.1" r="1.14"/>
<circle cx="87.4" cy="65.2" r=".56"/>
<circle cx="91.6" cy="69.1" r=".77"/>
<circle cx="296" cy="69.1" r="1.14"/>
<circle cx="296" cy="69.1" r=".77"/>
<circle cx="300.2" cy="65.2" r=".56"/>
<circle cx="304.9" cy="69.1" r=".77"/>
<circle cx="67" cy="134.5" r=".77"/>
<circle cx="112.8" cy="134.5" r=".77"/>
<circle cx="274.8" cy="134.5" r=".77"/>
<circle cx="274.8" cy="134.5" r="1.14"/>
<circle cx="320.6" cy="134.5" r=".77"/>
<circle cx="320.6" cy="134.5" r="1.14"/>
<circle cx="419" cy="134.2" r="1.56"/>
<circle cx="425" cy="134.2" r="1.56"/>
<circle cx="54" cy="194.1" r=".77"/>
<circle cx="54" cy="186.6" r=".77"/>
<circle cx="61.5" cy="194.1" r=".77"/>
<circle cx="61.5" cy="186.6" r=".77"/>
<circle cx="70.2" cy="198.3" r="1.14"/>
<circle cx="70.2" cy="198.3" r=".77"/>
<circle cx="91" cy="198.3" r="1.14"/>
<circle cx="91" cy="198.3" r=".77"/>
<circle cx="110" cy="195.4" r="3.2"/>
<circle cx="110.3" cy="194.1" r=".77"/>
<circle cx="110.3" cy="186.6" r=".77"/>
<circle cx="110.5" cy="195.9" r=".13"/>
<circle cx="117.8" cy="194.1" r=".77"/>
<circle cx="117.8" cy="186.6" r=".77"/>
<circle cx="128.4" cy="198.3" r="1.14"/>
<circle cx="128.4" cy="198.3" r=".77"/>
<circle cx="259.2" cy="198.3" r=".77"/>
<circle cx="269.8" cy="186.6" r="1.14"/>
<circle cx="269.8" cy="194.1" r=".77"/>
<circle cx="269.8" cy="186.6" r=".77"/>
<circle cx="269.8" cy="194.1" r="1.14"/>
<circle cx="277.3" cy="186.6" r="1.14"/>
<circle cx="277.3" cy="194.1" r=".77"/>
<circle cx="277.3" cy="186.6" r=".77"/>
<circle cx="277.3" cy="194.1" r="1.14"/>
<circle cx="296.7" cy="198.3" r=".77"/>
<circle cx="317.4" cy="198.3" r=".77"/>
<circle cx="326.1" cy="186.6" r="1.14"/>
<circle cx="326.1" cy="194.1" r=".77"/>
<circle cx="326.1" cy="186.6" r=".77"/>
<circle cx="326.1" cy="194.1" r="1.14"/>
<circle cx="333.6" cy="186.6" r="1.14"/>
<circle cx="333.6" cy="194.1" r="1.14"/>
<circle cx="333.6" cy="194.1" r=".77"/>
<circle cx="333.6" cy="186.6" r=".77"/>
<circle cx="481.7" cy="184.2" r="1.56"/>
<circle cx="487.7" cy="184.2" r="1.56"/>
<circle cx="334.7" cy="327.5" r="12.3"/>
</g>
<g fill="none" stroke="#000" stroke-width=".35">
<path d="M70.7 65.7h12M70.7 73.8h12M76.7 64.2l6 1.5-6 1.5zM76.7 72.3l6 1.5-6 1.5zM82.7 63.3v12.9M284 65.7h12M284 74.4h12M290 64.2l6 1.5-6 1.5zM290 72.9l6 1.5-6 1.5zM296 63.8v12.4M445.6 365h115.3M459.2 380v10"/>
<path d="M401.8 400h74.9M401.8 390h74.9M401.8 395h74.9M459.2 400v10M401.8 405h57.4"/>
</g>
<g fill="none" stroke="#000" stroke-width=".5">
<path d="M401.8 359.7h187.2v55.3h-187.2zM445.6 359.7v20.3M560.9 359.7v20.3M401.8 380h187.2M476.7 380v35M574 380v15M462.2 383.4l5.5-1.2v5.4l-5.5-1.2zM476.7 395h112.3M401.8 410h187.2M476.7 405h112.3M532.9 405v10"/>
<circle cx="472.6" cy="384.9" r="2.72"/>
<circle cx="472.6" cy="384.9" r="1.47"/>
</g>
<path d="M461.1 384.9h14.8" fill="none" stroke="#000" stroke-width=".5" stroke-dasharray="15.2 1.3 1.3 1.3" stroke-dashoffset="7.4"/>
<path d="M472.6 381.7v6.6" fill="none" stroke="#000" stroke-width=".5" stroke-dasharray="15.2 1.3 1.3 1.3" stroke-dashoffset="13.8"/>
<path d="M445.8 128.5h-10M508.5 178.5h-10" fill="none" stroke="#000" stroke-width=".28" stroke-dasharray="15.2 1.3 1.3 1.3" stroke-dashoffset="12.1"/>
<g fill="#000">
<path d="M327.3 361.6l3.1-1.8-2.7 2.4z"/>
<path d="M76.7 64.2l6 1.5-6 1.5zM76.7 72.3l6 1.5-6 1.5z"/>
<path d="M290 64.2l6 1.5-6 1.5zM290 72.9l6 1.5-6 1.5z"/>
</g>
<text font-size="13.3" x="554.6" y="30.6">1x</text>
<g font-size="8.5">
<text x="419.3" y="52.5">SCHNITT</text>
<text x="79.7" y="62.6">A</text>
<text x="293.8" y="62.5">B</text>
<text x="79.5" y="83.4">A</text>
<text x="294" y="84.3">B</text>
<text x="484.4" y="121.1">SCHNITT</text>
<text x="100.4" y="191.3">Z</text>
<text x="321.5" y="289.6">DETAIL</text>
</g>
<g font-size="6.7">
<text x="402.8" y="331.5">Oberfläche: Alle Seiten Poliert</text>
<text x="402.8" y="344.4">Hinweis: Alle Senkungen für Senkkopfschraube</text>
<text x="430.2" y="350.9">ISO 10642 M8</text>
</g>
<text font-size="6" x="464.2" y="407.8">02</text>
<g font-size="4.7">
<text x="453.9" y="52.5">A-A</text>
<text x="424.7" y="60.7">MAßSTAB 2 : 1</text>
<text x="348.4" y="74.2" transform="rotate(-90 348.4 74.2)">528,39</text>
<text x="38.6" y="122.9" transform="rotate(-90 38.6 122.9)">1386</text>
<text x="519" y="121.1">B-B</text>
<text x="420.7" y="131.7" transform="rotate(-90 420.7 131.7)">18,25</text>
<text x="426.7" y="131.7" transform="rotate(-90 426.7 131.7)">12,25</text>
<text x="489.1" y="129.3">MAßSTAB 2 : 1</text>
<text x="455.5" y="134.7" transform="rotate(-85 455.5 134.7)">90°</text>
<text x="348.4" y="147.8" transform="rotate(-90 348.4 147.8)">683,88</text>
<text x="439.5" y="178.6">3</text>
<text x="483.4" y="181.7" transform="rotate(-90 483.4 181.7)">18,25</text>
<text x="489.4" y="181.7" transform="rotate(-90 489.4 181.7)">12,25</text>
<text x="518.9" y="184.1" transform="rotate(-86 518.9 184.1)">90°</text>
<text x="348.4" y="199.8" transform="rotate(-90 348.4 199.8)">173,74</text>
<text x="87.7" y="211.6">725,09</text>
<text x="190.5" y="211.6">3</text>
<text x="254.6" y="211.6">207,17</text>
<text x="289.3" y="211.6">348,47</text>
<text x="321.9" y="211.6">169,44</text>
<text x="502.2" y="230">3</text>
<text x="350.4" y="289.5">Z</text>
<text x="321" y="297.8">MAßSTAB 2 : 1</text>
<text x="299.3" y="370.4">Graviert</text>
</g>
<text font-size="4.2" x="578.7" y="389.8">A2</text>
<text font-size="3.9" x="522.5" y="387.2">01-00000577</text>
<g font-size="3.5">
<text x="402.6" y="358.2">Fertigungsverfahren: Senken + Polieren + Graviert</text>
<text x="529.3" y="393.8">23-042</text>
<text x="525.2" y="399.3">Laserteil (Platte 19)</text>
<text x="430.2" y="403.4">Friedrich</text>
<text x="402.7" y="413.9">FREIGEGEBEN</text>
<text x="434.6" y="408.2">Friedrich</text>
<text x="494.9" y="413.9">Maßstab:1:8</text>
<text x="499.6" y="408.2">10.571kg</text>
<text x="550.6" y="413.9">Blatt 1 von 2</text>
<text x="563.2" y="408.2">1.4404 HG Nr.9</text>
</g>
<g font-size="3.3">
<text x="447.5" y="368.2">00</text>
<text x="529.2" y="368.8">08.11.23</text>
<text x="543.2" y="368.5">Friedrich</text>
<text x="447.5" y="373.2">01</text>
<text x="453.7" y="373.8">Skaliert</text>
<text x="529.2" y="373.8">12.01.24</text>
<text x="543.2" y="373.5">Friedrich</text>
<text x="447.5" y="378.2">02</text>
<text x="453.7" y="378.8">Konstruktion weiter angepasst</text>
<text x="529.2" y="378.8">26.02.24</text>
<text x="543.2" y="378.5">Friedrich</text>
</g>
<g font-size="2.8">
<text x="446.7" y="364.1">Rev.</text>
<text x="480" y="364.1">Änderung</text>
<text x="530.9" y="364.1">Datum</text>
<text x="547.8" y="364.1">Name</text>
<text x="407" y="385.2">Allgemeintoleranz DIN ISO 2768-mK</text>
<text x="411.3" y="388">Schutzvermerk DIN ISO 16016</text>
<text x="402.7" y="393.4">Werkstückkanten DIN ISO 13715</text>
<text x="402.7" y="398.6">Oberflächenangaben DIN EN ISO 1302</text>
<text x="402.7" y="403.4">Erstellt von:</text>
<text x="461.7" y="402.7">Revision:</text>
<text x="402.6" y="408.2">Geprüft von:</text>
</g>
<g font-size="2.7">
<text x="477.3" y="387.2">Zeichnung Nr.:</text>
<text x="477.3" y="392.7">Kommission:</text>
<text x="477.3" y="398.6">Bezeichnung:</text>
<text x="477.3" y="408.2">Gewicht:</text>
<text x="533.2" y="408.2">Material:</text>
</g>
<g font-size="2.5">
<text x="21.6" y="8.2">1</text>
<text x="71.2" y="8.2">2</text>
<text x="121.2" y="8.2">3</text>
<text x="171.2" y="8.2">4</text>
<text x="221.2" y="8.2">5</text>
<text x="271.2" y="8.2">6</text>
<text x="321.2" y="8.2">7</text>
<text x="371.2" y="8.2">8</text>
<text x="421.2" y="8.2">9</text>
<text x="470.5" y="8.2">10</text>
<text x="520.8" y="8.2">11</text>
<text x="570.3" y="8.2">12</text>
<text x="6.7" y="35.7">A</text>
<text x="585.7" y="35.7">A</text>
<text x="6.7" y="85.7">B</text>
<text x="585.7" y="85.7">B</text>
<text x="6.7" y="135.7">C</text>
<text x="585.7" y="135.7">C</text>
<text x="6.7" y="185.7">D</text>
<text x="585.7" y="185.7">D</text>
<text x="6.7" y="235.7">E</text>
<text x="585.7" y="235.7">E</text>
<text x="6.7" y="285.7">F</text>
<text x="585.7" y="285.7">F</text>
<text x="6.7" y="335.7">G</text>
<text x="6.7" y="385.7">H</text>
<text x="21.6" y="413.2">1</text>
<text x="71.2" y="413.2">2</text>
<text x="121.2" y="413.2">3</text>
<text x="171.2" y="413.2">4</text>
<text x="221.2" y="413.2">5</text>
<text x="271.2" y="413.2">6</text>
<text x="321.2" y="413.2">7</text>
<text x="371.2" y="413.2">8</text>
</g>
<g font-size="1.8">
<text x="562.4" y="364.4">DRAWING IS PROPRIETARY TO</text>
<text x="562.4" y="367.2">PEC METALL DESIGN GMBH</text>
<text x="562.4" y="369.9">ANY USE OF THE INCLUDED</text>
<text x="562.4" y="372.7">INFORMATION IS PROHIBITED</text>
<text x="562.4" y="375.4">UNLESS APPROVED IN</text>
<text x="562.4" y="378.2">WRITING</text>
</g>
</svg>
